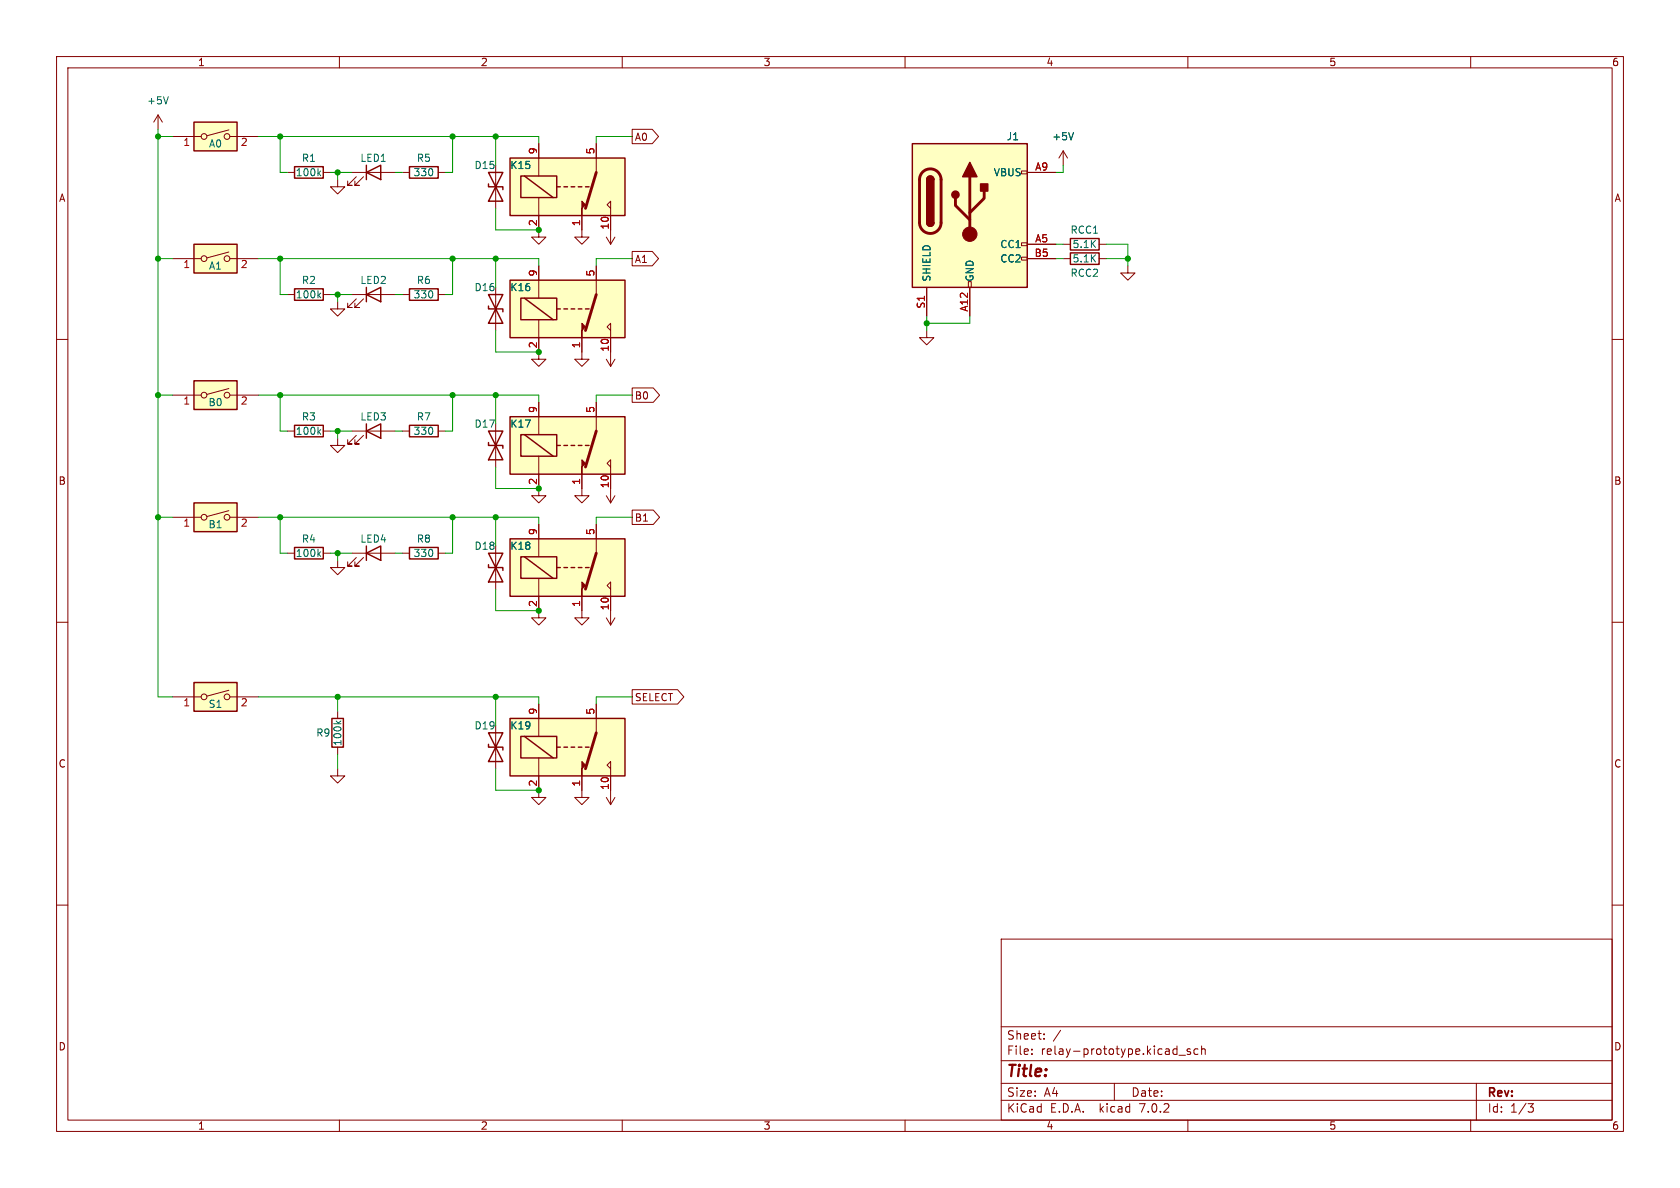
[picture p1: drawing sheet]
<svg xmlns="http://www.w3.org/2000/svg" width="297mm" height="210mm" viewBox="0 0 297 210" stroke-linecap="round" stroke-linejoin="round" font-family="sans-serif">
<g fill="none" stroke="#840000" stroke-width=".18">
<path d="M10 10h277v190h-277zM12 12h273v186h-273zM60 10v2M110 10v2M160 10v2M210 10v2M260 10v2M27.9 20.3l-.7 1.3M27.9 20.3v2.6M27.9 20.3l.8 1.3M30.5 24.1h5.1M40.5 23l-3.9 1"/>
<path d="M40.6 24.1h5.1M50.8 30.5h1.3M57.1 30.5h1.3M59.7 31.8v1.2h1.3l-1.3 1.3-1.3-1.3h1.3M62.2 30.5h7.6M63 31.2l-1.5 1.6h.7h-.7v-.8M64.3 31.2l-1.6 1.6h.8h-.8v-.8M71.1 30.5h1.3M77.5 30.5h1.2M87.6 29.2v7.6M95.2 34.9v7h1.3l-1.3 1.3-1.2-1.3h1.2M95.2 25.4v5.7"/>
<path d="M102.9 38.1v3.8h1.2l-1.2 1.3-1.3-1.3h1.3M105.4 25.4v5.1M107.9 36.8l-.6-.6 .6-.6v7.6M111.8 22.9h3.5l1.1 1.2-1.1 1.3h-3.5zM180.6 30.2h1v.5h-1zM181.6 30.5h5.1M188 26.7l-.8 1.2M188 26.7v2.5M188 26.7l.7 1.2M10 60h2M30.5 45.7h5.1M40.5 44.6l-3.9 1"/>
<path d="M40.6 45.7h5.1M50.8 52.1h1.3M57.1 52.1h1.3M59.7 53.3v1.3h1.3l-1.3 1.3-1.3-1.3h1.3M62.2 52.1h7.6M63 52.8l-1.5 1.6h.7h-.7v-.8M64.3 52.8l-1.6 1.6h.8h-.8v-.8M71.1 52.1h1.3M77.5 52.1h1.2M87.6 50.8v7.6M95.2 56.5v7h1.3l-1.3 1.3-1.2-1.3h1.2M95.2 47v5.7"/>
<path d="M102.9 59.7v3.8h1.2l-1.2 1.3-1.3-1.3h1.3M105.4 47v5.1M107.2 41.9l.7 1.3M107.9 58.4l-.6-.6 .6-.6v7.6M108.7 41.9l-.8 1.3M111.8 44.4h3.5l1.1 1.3-1.1 1.3h-3.5zM163.8 58.4v1.3h1.3l-1.3 1.3-1.2-1.3h1.2M163.8 50.8v5.1M171.2 49.8h.5v1h-.5zM171.4 50.8v5.1M180.6 45.5h1v.5h-1zM180.6 42.9h1v.5h-1z"/>
<path d="M181.6 43.2h5.1M181.6 45.7h5.1M188 43.2h1.2M188 45.7h1.2M194.3 43.2h1.3M194.3 45.7h1.3M199.4 47v1.3h1.3l-1.3 1.2-1.3-1.2h1.3M285 60h2M30.5 69.9h5.1M40.5 68.7l-3.9 1M40.6 69.9h5.1M50.8 76.2h1.3"/>
<path d="M57.1 76.2h1.3M59.7 77.5v1.2h1.3l-1.3 1.3-1.3-1.3h1.3M62.2 76.2h7.6M63 77l-1.5 1.5h.7h-.7v-.8M64.3 77l-1.6 1.5h.8h-.8v-.8M71.1 76.2h1.3M77.5 76.2h1.2M87.6 74.9v7.7M95.2 71.1v5.7M105.4 71.1v5.1M107.2 63.5l.7 1.3M108.7 63.5l-.8 1.3"/>
<path d="M111.8 68.6h3.7l1.1 1.3-1.1 1.2h-3.7zM30.5 91.4h5.1M40.5 90.3l-3.9 1M40.6 91.4h5.1M50.8 97.8h1.3M57.1 97.8h1.3M59.7 99.1v1.2h1.3l-1.3 1.3-1.3-1.3h1.3M62.2 97.8h7.6M63 98.6l-1.5 1.5h.7h-.7v-.8M64.3 98.6l-1.6 1.5h.8h-.8v-.8M71.1 97.8h1.3M77.5 97.8h1.2"/>
<path d="M87.6 96.5v7.6M95.2 80.6v7h1.3l-1.3 1.3-1.2-1.3h1.2M95.2 92.7v5.7M102.9 83.8v3.8h1.2l-1.2 1.3-1.3-1.3h1.3M105.4 92.7v5.1M107.2 87.6l.7 1.3M107.9 82.6l-.6-.7 .6-.6v7.6M108.7 87.6l-.8 1.3M111.8 90.2h3.7l1.1 1.2-1.1 1.3h-3.7zM10 110h2M95.2 102.2v7h1.3l-1.3 1.3-1.2-1.3h1.2M102.9 105.4v3.8h1.2l-1.2 1.3-1.3-1.3h1.3"/>
<path d="M107.2 109.2l.7 1.3M107.9 104.1l-.6-.6 .6-.6v7.6M108.7 109.2l-.8 1.3M285 110h2M30.5 123.2h5.1M40.5 122l-3.9 1.1M40.6 123.2h5.1M59.7 135.9v1.3h1.3l-1.3 1.2-1.3-1.2h1.3M59.7 125.7v1.3M59.7 132.1v1.3M87.6 128.3v7.6M95.2 134v7h1.3l-1.3 1.2-1.2-1.2h1.2"/>
<path d="M95.2 124.5v5.7M102.9 137.2v3.8h1.2l-1.2 1.2-1.3-1.2h1.3M105.4 124.5v5M107.9 135.9l-.6-.6 .6-.7v7.6M111.8 121.9h8l1.1 1.3-1.1 1.3h-8zM10 160h2M107.2 141l.7 1.2M108.7 141l-.8 1.2M285 160h2M177 166h108v32h-108zM60 198v2M110 198v2"/>
<path d="M160 198v2M177 194.5h108M177 191.5h108M177 187.5h108M177 181.5h108M182.4 186.3v.1M182.4 185.5v.1M184.6 183.6v.1M184.6 182.8v.1M197 191.5v3M208.4 186.5h1.2M210 198v2"/>
<path d="M210.4 185.5l-.3-.1-.2 .2v.2l.5 .2v.3h-.5M211.8 185.5l-.4-.1-.3 .3v.4l.1 .2h.6M212.4 185.5l.2-.1 .4 .1 .1 .9M212.4 184.9v1.5M260 198v2M261 191.5v6.5M270.1 195.1h1l-.5 .6 .4 .1 .1 .5-.3 .3h-.4"/>
<circle cx="36.1" cy="24.1" r=".51"/>
<circle cx="40.1" cy="24.1" r=".51"/>
<circle cx="36.1" cy="45.7" r=".51"/>
<circle cx="40.1" cy="45.7" r=".51"/>
<circle cx="36.1" cy="69.9" r=".51"/>
<circle cx="40.1" cy="69.9" r=".51"/>
<circle cx="36.1" cy="91.4" r=".51"/>
<circle cx="40.1" cy="91.4" r=".51"/>
<circle cx="36.1" cy="123.2" r=".51"/>
<circle cx="40.1" cy="123.2" r=".51"/>
</g>
<path d="M29.8 17.1l-.5 1.3M56.3 30.6l.4 .5M56.7 30.2l-.5 .5M189.8 23.4l-.4 1.3M56.3 52.2l.4 .5M56.7 51.8l-.5 .5M56.3 76.3l.4 .5M56.7 75.9l-.5 .5M56.3 97.9l.4 .5M56.7 97.5l-.5 .5M59.4 127.5l.5 .4M60.3 127.5l-.5 .3" fill="none" stroke="#006464" stroke-width=".18"/>
<g fill="none" stroke="#840000" stroke-width=".25">
<path d="M34.3 21.6h7.6v5.1h-7.6zM52.1 29.5h5v2h-5zM64.8 30.5l2.5-1.3v2.6zM64.8 29.2v2.6M72.4 29.5h5.1v2h-5.1zM86.4 32.5v.5h2.5v.5M86.4 30.5h2.5l-2.5 5.1h2.5zM90.2 27.9h20.3v10.2h-20.3zM92.1 31.1h6.3v3.8h-6.3zM92.7 31.1l5.1 3.8M98.4 33h.7M99.7 33h.6"/>
<path d="M101 33h.6M102.2 33h.7M103.5 33h.6M161.3 25.4h20.3v25.4h-20.3zM163.8 39.4a.64 .64 0 0 0 .7 .6 .64 .64 0 0 0 .6-.6M163.8 31.8a.64 .64 0 0 1 .7-.7 .64 .64 0 0 1 .6 .7M34.3 43.2h7.6v5.1h-7.6zM52.1 51.1h5v2h-5zM64.8 52.1l2.5-1.3v2.5zM64.8 50.8v2.5M72.4 51.1h5.1v2h-5.1zM86.4 54.1v.5h2.5v.5"/>
<path d="M86.4 52.1h2.5l-2.5 5.1h2.5zM90.2 49.5h20.3v10.2h-20.3zM92.1 52.7h6.3v3.8h-6.3zM92.7 52.7l5.1 3.8M98.4 54.6h.7M99.7 54.6h.6M101 54.6h.6M102.2 54.6h.7M103.5 54.6h.6M189.2 42.2h5.1v2h-5.1zM189.2 44.7h5.1v2h-5.1zM34.3 67.3h7.6v5.1h-7.6z"/>
<path d="M52.1 75.2h5v2h-5zM64.8 76.2l2.5-1.3v2.6zM64.8 74.9v2.6M72.4 75.2h5.1v2h-5.1zM86.4 78.2v.5h2.5v.5M86.4 76.2h2.5l-2.5 5.1h2.5zM90.2 73.7h20.3v10.1h-20.3zM92.1 76.8h6.3v3.8h-6.3zM92.7 76.8l5.1 3.8M98.4 78.7h.7M99.7 78.7h.6M101 78.7h.6"/>
<path d="M102.2 78.7h.7M103.5 78.7h.6M34.3 88.9h7.6v5.1h-7.6zM52.1 96.8h5v2h-5zM64.8 97.8l2.5-1.3v2.6zM64.8 96.5v2.6M72.4 96.8h5.1v2h-5.1zM86.4 99.8v.5h2.5v.5M86.4 97.8h2.5l-2.5 5.1h2.5zM90.2 95.3h20.3v10.1h-20.3zM92.1 98.4h6.3v3.8h-6.3zM92.7 98.4l5.1 3.8"/>
<path d="M98.4 100.3h.7M99.7 100.3h.6M101 100.3h.6M102.2 100.3h.7M103.5 100.3h.6M34.3 120.7h7.6v5h-7.6zM58.7 127h2v5.1h-2zM86.4 131.6v.5h2.5v.5M86.4 129.5h2.5l-2.5 5.1h2.5zM90.2 127h20.3v10.2h-20.3zM92.1 130.2h6.3v3.8h-6.3zM92.7 130.2l5.1 3.8"/>
<path d="M98.4 132.1h.7M99.7 132.1h.6M101 132.1h.6M102.2 132.1h.7M103.5 132.1h.6"/>
</g>
<g fill="#ffffc2" stroke="#ffffc2" stroke-width=".18">
<path d="M34.3 67.3h7.6v5.1h-7.6z"/>
<path d="M161.3 25.4h20.3v25.4h-20.3z"/>
<path d="M90.2 27.9h20.3v10.2h-20.3z"/>
<path d="M90.2 73.7h20.3v10.1h-20.3z"/>
<path d="M90.2 49.5h20.3v10.2h-20.3z"/>
<path d="M90.2 95.3h20.3v10.1h-20.3z"/>
<path d="M90.2 127h20.3v10.2h-20.3z"/>
<path d="M34.3 43.2h7.6v5.1h-7.6z"/>
<path d="M34.3 21.6h7.6v5.1h-7.6z"/>
<path d="M34.3 120.7h7.6v5h-7.6z"/>
<path d="M34.3 88.9h7.6v5.1h-7.6z"/>
</g>
<path d="M105.4 30.5l-1.9 6.3M163.1 30.4a1.9 1.9 0 0 1 2.1-.4 1.9 1.9 0 0 1 1.2 1.8v7.6a1.91 1.91 0 0 1-1.9 1.9 1.91 1.91 0 0 1-1.9-1.9v-7.8l.1-.7zM168.9 35.1v1.2l2.5 2.6M171.4 31.2v10.2M174 33.8v1.3l-2.6 2.5M105.4 52.1l-1.9 6.3M105.4 76.2l-1.9 6.4M105.4 97.8l-1.9 6.3M105.4 129.5l-1.9 6.4" fill="none" stroke="#840000" stroke-width=".51"/>
<g fill="#840000" stroke="#840000" stroke-width=".25">
<path d="M163.8 39.4h1.3a.64 .64 0 0 1-.6 .6 .64 .64 0 0 1-.7-.6z"/>
<path d="M163.8 31.8h1.3v7.6h-1.3z"/>
<path d="M164 31.3a.64 .64 0 0 1 .7-.1 .64 .64 0 0 1 .4 .6h-1.3z"/>
<path d="M171.4 28.7l1.3 2.5h-2.5z"/>
<path d="M173.4 32.5h1.2v1.3h-1.2z"/>
<circle cx="168.9" cy="34.4" r=".63"/>
</g>
<g fill="#840000" stroke="#840000" stroke-width=".18">
<path d="M102.9 35.6l.6 .6-.6 .6v1.3z"/>
<path d="M102.9 81.3l.6 .6-.6 .7v1.2z"/>
<path d="M102.9 57.2l.6 .6-.6 .6v1.3z"/>
<path d="M102.9 102.9l.6 .6-.6 .6v1.3z"/>
<path d="M102.9 134.6l.6 .7-.6 .6v1.3z"/>
<circle cx="171.4" cy="41.4" r="1.27"/>
</g>
<g fill="none" stroke="#009600" stroke-width=".18">
<path d="M27.9 22.9v100.3h2.6M27.9 24.1h2.6M45.7 24.1h49.5v1.3M49.5 24.1v6.4h1.3M58.4 30.5h3.8M59.7 30.5v1.3M69.8 30.5h1.3M80 24.1v6.4h-1.3M87.6 24.1v5.1M87.6 36.8v3.8h7.6M111.8 24.1h-6.4v1.3M188 29.2v1.3h-1.3"/>
<path d="M27.9 45.7h2.6M45.7 45.7h49.5v1.3M49.5 45.7v6.4h1.3M58.4 52.1h3.8M59.7 52.1v1.2M69.8 52.1h1.3M80 45.7v6.4h-1.3M87.6 45.7v5.1M87.6 58.4v3.8h7.6M111.8 45.7h-6.4v1.3M163.8 55.9v2.5M171.4 55.9v1.3h-7.6"/>
<path d="M186.7 45.7h1.3M186.7 43.2h1.3M195.6 45.7h3.8M195.6 43.2h3.8v3.8M27.9 69.9h2.6M45.7 69.9h49.5v1.2M49.5 69.9v6.3h1.3M58.4 76.2h3.8M59.7 76.2v1.3M69.8 76.2h1.3M80 69.9v6.3h-1.3M87.6 69.9v5"/>
<path d="M111.8 69.9h-6.4v1.2M27.9 91.4h2.6M45.7 91.4h49.5v1.3M49.5 91.4v6.4h1.3M58.4 97.8h3.8M59.7 97.8v1.3M69.8 97.8h1.3M80 91.4v6.4h-1.3M87.6 82.6v3.8h7.6M87.6 91.4v5.1M111.8 91.4h-6.4v1.3M87.6 104.1v3.9h7.6"/>
<path d="M45.7 123.2h49.5v1.3M59.7 123.2v2.5M59.7 133.4v2.5M87.6 123.2v5.1M87.6 135.9v3.8h7.6M111.8 123.2h-6.4v1.3"/>
</g>
<g fill="#009600" stroke="#009600" stroke-width=".18">
<circle cx="199.4" cy="45.7" r=".46"/>
<circle cx="80" cy="24.1" r=".46"/>
<circle cx="87.6" cy="24.1" r=".46"/>
<circle cx="163.8" cy="57.2" r=".46"/>
<circle cx="59.7" cy="97.8" r=".46"/>
<circle cx="49.5" cy="91.4" r=".46"/>
<circle cx="59.7" cy="123.2" r=".46"/>
<circle cx="80" cy="91.4" r=".46"/>
<circle cx="27.9" cy="91.4" r=".46"/>
<circle cx="80" cy="69.9" r=".46"/>
<circle cx="59.7" cy="52.1" r=".46"/>
<circle cx="27.9" cy="45.7" r=".46"/>
<circle cx="49.5" cy="45.7" r=".46"/>
<circle cx="27.9" cy="69.9" r=".46"/>
<circle cx="49.5" cy="69.9" r=".46"/>
<circle cx="87.6" cy="91.4" r=".46"/>
<circle cx="87.6" cy="69.9" r=".46"/>
<circle cx="80" cy="45.7" r=".46"/>
<circle cx="87.6" cy="45.7" r=".46"/>
<circle cx="95.2" cy="40.6" r=".46"/>
<circle cx="95.2" cy="62.2" r=".46"/>
<circle cx="95.2" cy="108" r=".46"/>
<circle cx="87.6" cy="123.2" r=".46"/>
<circle cx="95.2" cy="86.4" r=".46"/>
<circle cx="95.2" cy="139.7" r=".46"/>
<circle cx="59.7" cy="30.5" r=".46"/>
<circle cx="49.5" cy="24.1" r=".46"/>
<circle cx="27.9" cy="24.1" r=".46"/>
<circle cx="59.7" cy="76.2" r=".46"/>
</g>
<text font-size="2.8" fill="#840000" x="178" y="190.8">Title:</text>
<g font-size="2.1" fill="#840000">
<text x="178" y="183.9">Sheet:</text>
<text x="186.2" y="183.9">/</text>
<text x="178" y="186.6">File:</text>
<text x="184" y="186.6">relay-prototype.kicad_sch</text>
<text x="178" y="196.8">KiCad</text>
<text x="178" y="194">Size:</text>
<text x="184.6" y="194">A4</text>
<text x="185.7" y="196.8">E.D.A.</text>
<text x="194.4" y="196.8">kicad</text>
<text x="200" y="194">Date:</text>
<text x="201.5" y="196.8">7.0.2</text>
<text x="263" y="194.2">Rev:</text>
<text x="263" y="196.8">Id:</text>
<text x="267" y="196.8">1/3</text>
</g>
<g font-size="1.8" fill="#840000">
<text x="35" y="11.8">1</text>
<text x="85" y="11.8">2</text>
<text x="135" y="11.8">3</text>
<text x="185" y="11.8">4</text>
<text x="235" y="11.8">5</text>
<text x="285" y="11.8">6</text>
<text x="112.2" y="25">A0</text>
<text x="10.4" y="35.8">A</text>
<text x="285.4" y="35.8">A</text>
<text x="112.2" y="46.6">A1</text>
<text x="112.2" y="70.8">B0</text>
<text x="10.3" y="85.8">B</text>
<text x="285.3" y="85.8">B</text>
<text x="112.2" y="92.4">B1</text>
<text x="112.2" y="124.1">SELECT</text>
<text x="10.3" y="135.8">C</text>
<text x="285.3" y="135.8">C</text>
<text x="10.3" y="185.8">D</text>
<text x="285.3" y="185.8">D</text>
<text x="35" y="199.8">1</text>
<text x="85" y="199.8">2</text>
<text x="135" y="199.8">3</text>
<text x="185" y="199.8">4</text>
<text x="235" y="199.8">5</text>
<text x="285" y="199.8">6</text>
</g>
<g font-size="1.8" fill="#006464">
<text x="25.9" y="18.6">+5V</text>
<text x="36.9" y="26.2">A0</text>
<text x="53.3" y="28.8">R1</text>
<text x="63.6" y="28.8">LED1</text>
<text x="73.6" y="28.8">R5</text>
<text x="177.9" y="25">J1</text>
<text x="186" y="25">+5V</text>
<text x="52.2" y="31.3">100k</text>
<text x="73.1" y="31.3">330</text>
<text x="83.8" y="30">D15</text>
<text x="90.2" y="30">K15</text>
<text x="175.6" y="31.3">VBUS</text>
<text x="189.2" y="41.5">RCC1</text>
<text x="36.9" y="47.8">A1</text>
<text x="176.7" y="44">CC1</text>
<text x="176.7" y="46.5">CC2</text>
<text x="189.6" y="44">5.1K</text>
<text x="189.6" y="46.5">5.1K</text>
<text x="52.2" y="52.9">100k</text>
<text x="53.3" y="50.4">R2</text>
<text x="63.6" y="50.4">LED2</text>
<text x="73.1" y="52.9">330</text>
<text x="73.6" y="50.4">R6</text>
<text x="83.8" y="51.6">D16</text>
<text x="90.2" y="51.6">K16</text>
<text x="164.7" y="49.8" transform="rotate(-90 164.7 49.8)">SHIELD</text>
<text x="172.3" y="49.8" transform="rotate(-90 172.3 49.8)">GND</text>
<text x="189.2" y="49.1">RCC2</text>
<text x="36.8" y="71.9">B0</text>
<text x="52.2" y="77">100k</text>
<text x="53.3" y="74.5">R3</text>
<text x="63.6" y="74.5">LED3</text>
<text x="73.1" y="77">330</text>
<text x="73.6" y="74.5">R7</text>
<text x="83.8" y="75.8">D17</text>
<text x="90.2" y="75.8">K17</text>
<text x="36.8" y="93.5">B1</text>
<text x="52.2" y="98.6">100k</text>
<text x="53.3" y="96.1">R4</text>
<text x="63.6" y="96.1">LED4</text>
<text x="73.1" y="98.6">330</text>
<text x="73.6" y="96.1">R8</text>
<text x="83.8" y="97.3">D18</text>
<text x="90.2" y="97.3">K18</text>
<text x="36.8" y="125.3">S1</text>
<text x="55.8" y="130.4">R9</text>
<text x="60.5" y="131.9" transform="rotate(-90 60.5 131.9)">100k</text>
<text x="83.8" y="129.1">D19</text>
<text x="90.2" y="129.1">K19</text>
</g>
<g font-size="1.8" fill="#a90000">
<text x="32.4" y="26">1</text>
<text x="42.5" y="26">2</text>
<text x="95" y="27.3" transform="rotate(-90 95 27.3)">9</text>
<text x="105.2" y="27.3" transform="rotate(-90 105.2 27.3)">5</text>
<text x="182.9" y="30.2">A9</text>
<text x="95" y="40" transform="rotate(-90 95 40)">2</text>
<text x="102.6" y="40" transform="rotate(-90 102.6 40)">1</text>
<text x="107.7" y="40.6" transform="rotate(-90 107.7 40.6)">10</text>
<text x="32.4" y="47.6">1</text>
<text x="42.5" y="47.6">2</text>
<text x="182.8" y="45.5">B5</text>
<text x="182.9" y="42.9">A5</text>
<text x="95" y="48.9" transform="rotate(-90 95 48.9)">9</text>
<text x="105.2" y="48.9" transform="rotate(-90 105.2 48.9)">5</text>
<text x="163.6" y="54.6" transform="rotate(-90 163.6 54.6)">S1</text>
<text x="171.2" y="55.2" transform="rotate(-90 171.2 55.2)">A12</text>
<text x="95" y="61.6" transform="rotate(-90 95 61.6)">2</text>
<text x="102.6" y="61.6" transform="rotate(-90 102.6 61.6)">1</text>
<text x="107.7" y="62.2" transform="rotate(-90 107.7 62.2)">10</text>
<text x="32.4" y="71.8">1</text>
<text x="42.5" y="71.8">2</text>
<text x="95" y="73.1" transform="rotate(-90 95 73.1)">9</text>
<text x="105.2" y="73.1" transform="rotate(-90 105.2 73.1)">5</text>
<text x="95" y="85.8" transform="rotate(-90 95 85.8)">2</text>
<text x="102.6" y="85.8" transform="rotate(-90 102.6 85.8)">1</text>
<text x="107.7" y="86.4" transform="rotate(-90 107.7 86.4)">10</text>
<text x="32.4" y="93.3">1</text>
<text x="42.5" y="93.3">2</text>
<text x="95" y="94.6" transform="rotate(-90 95 94.6)">9</text>
<text x="105.2" y="94.6" transform="rotate(-90 105.2 94.6)">5</text>
<text x="95" y="107.3" transform="rotate(-90 95 107.3)">2</text>
<text x="102.6" y="107.3" transform="rotate(-90 102.6 107.3)">1</text>
<text x="107.7" y="108" transform="rotate(-90 107.7 108)">10</text>
<text x="32.4" y="125.1">1</text>
<text x="42.5" y="125.1">2</text>
<text x="95" y="126.4" transform="rotate(-90 95 126.4)">9</text>
<text x="105.2" y="126.4" transform="rotate(-90 105.2 126.4)">5</text>
<text x="95" y="139.1" transform="rotate(-90 95 139.1)">2</text>
<text x="102.6" y="139.1" transform="rotate(-90 102.6 139.1)">1</text>
<text x="107.7" y="139.7" transform="rotate(-90 107.7 139.7)">10</text>
</g>
</svg>
